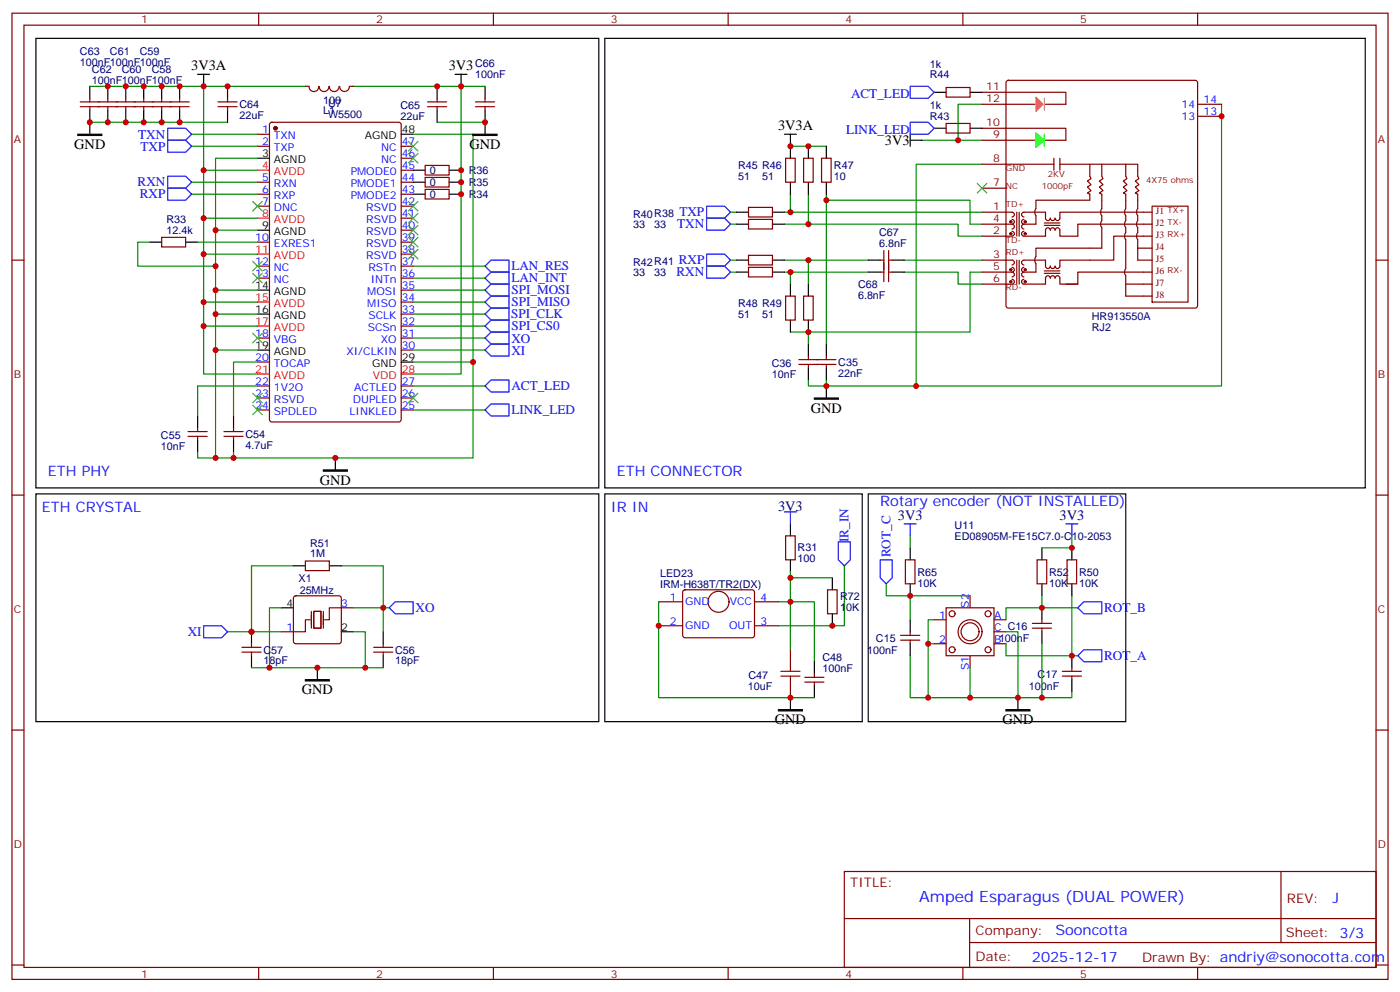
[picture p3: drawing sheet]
<svg xmlns="http://www.w3.org/2000/svg" width="412mm" height="292mm" viewBox="0 0 412 292" stroke-linecap="round" stroke-linejoin="round" font-family="sans-serif">
<g fill="none" stroke="#870000" stroke-width=".35">
<path d="M3.5 3.9h405.4v284.3h-405.4zM7.1 7.4h398.2v277.3h-398.2zM76.2 3.9v3.5M145.3 3.9v3.5M214.5 3.9v3.5M283.6 3.9v3.5M352.8 3.9v3.5M23.6 31.4h32.1M23.6 30h32.1M26.5 28.9v1.1M26.5 31.4v1.1M31.7 28.9v1.1"/>
<path d="M31.7 31.4v1.1M37 28.9v1.1M37 31.4v1.1M42.3 28.9v1.1M42.3 31.4v1.1M47.6 28.9v1.1M47.6 31.4v1.1M52.9 28.9v1.1M52.9 31.4v1.1M64.2 31.4h5.6M64.2 30h5.6M67 28.9v1.1"/>
<path d="M67 31.4v1.1M75.8 39.5h3.6M79.6 36.2l.5-.2h37.4l.6 .4 .1 87.1-.5 .6-37.6 .1-.7-.5v-87zM90 25.4h1M93.9 25.4a1.41 1.41 0 0 1-1.4 1.5 1.41 1.41 0 0 1-1.4-1.5M94.1 25.4a1.41 1.41 0 0 0 1.4 1.5 1.41 1.41 0 0 0 1.4-1.5M97 25.4a1.41 1.41 0 0 0 1.4 1.5 1.41 1.41 0 0 0 1.4-1.5M102.9 25.4a1.41 1.41 0 0 1-1.4 1.5 1.41 1.41 0 0 1-1.4-1.5M103 25.4h1.1M125.9 31.4h5.7M125.9 30h5.7M128.8 28.9v1.1"/>
<path d="M128.8 31.4v1.1M140.1 31.4h5.6M140.1 30h5.6M142.9 28.9v1.1M142.9 31.4v1.1M278.7 25.8h7.1v2.8h-7.1zM278.7 36.3h7.1v2.9h-7.1zM289.3 27.2h24.7v3.5h-6M289.3 37.7h24.7v3.6h-6M289.3 30.7h15.5M296.6 23.8l.4-.2h55.1l.5 .2 .2 .5v65.7l-.3 .5-.4 .2h-55.1l-.5-.3-.2-.4v-65.7zM352.8 30.7h7"/>
<path d="M352.8 34.2h7M75.8 43h3.6M75.8 53.6h3.6M75.8 57.2h3.6M118.2 43h3.5M118.2 53.6h3.5M118.2 57.2h3.5M118.2 50.1h3.5M118.2 46.6h3.5M125.2 55.7h7.1v2.9h-7.1zM125.2 52.2h7.1v2.8h-7.1zM125.2 48.7h7.1v2.8h-7.1z"/>
<path d="M231.4 46.6h2.8v7h-2.8zM236.7 46.6h2.8v7h-2.8zM242 46.6h2.8v7h-2.8zM289.3 55.4h7M289.3 48.3h21.1M289.3 41.3h15.5M310.4 46.6v3.5M312.2 48.3h22.9v3.6l.4 .7-1.1 .7 1.1 1-1.1 .7 1.1 1.1-1.1 .7 .7 .4v4.2a1.77 1.77 0 0 0 0 2.1v1.4M312.2 46.6v3.5M321 48.3v3.6l.4 .7-1.1 .7 1.1 1-1.1 .7 1.1 1.1-1.1 .7 .7 .4v1.7h-15.8l-.1 2.5a1.77 1.77 0 0 0 .1 2.1v2.5h-3.6M324.6 48.3v3.6l.3 .7-1.1 .7 1.1 1-1.1 .7 1.1 1.1-1.1 .7 .8 .4-.1 4.2a1.77 1.77 0 0 0 .1 2.1v1.4M331.6 48.3v3.6l.4 .7-1.1 .7 1.1 1-1.1 .7 1.1 1.1-1.1 .7 .7 .4v4.2a1.77 1.77 0 0 0 0 2.1v1.4"/>
<path d="M3.5 76.6h3.6M47.6 69.8h7.1v2.9h-7.1zM75.8 60.7h3.6M75.8 71.3h3.6M75.8 78.3h3.6M118.2 60.7h3.5M118.2 71.3h3.5M118.2 78.3h3.5M118.2 74.8h3.5M118.2 67.7h3.5M118.2 64.2h3.5M220.5 78.7h7v2.8h-7z"/>
<path d="M220.5 75.1h7v2.9h-7zM220.5 64.6h7v2.8h-7zM220.5 61h7v2.9h-7zM259.3 76.6h1M260.3 73.7v9.2M261.8 76.6h1M261.8 73.7v9.2M289.3 76.6h8.8a.71 .71 0 0 1 .7 .7 .71 .71 0 0 1-.7 .7M289.3 62.4h8.8a.71 .71 0 0 1 .7 .7 .71 .71 0 0 1-.7 .8M289.3 66h8.8M298.1 78.7a.71 .71 0 0 1 .7 .7 .71 .71 0 0 1-.7 .7M298.1 66a.71 .71 0 0 1 .7 .7 .71 .71 0 0 1-.7 .7"/>
<path d="M298.1 68.1a.71 .71 0 0 1 .7 .7 .71 .71 0 0 1-.7 .7h-8.8M298.1 64.6a.71 .71 0 0 1 .7 .7 .71 .71 0 0 1-.7 .7M299.5 62.4v7.1M299.5 76.6v7M300.2 62.4v7.1M300.2 76.6v7M301.6 78.7a.71 .71 0 0 0-.7 .7 .71 .71 0 0 0 .7 .7M301.6 66a.71 .71 0 0 0-.7 .7 .71 .71 0 0 0 .7 .7M301.6 64.6a.71 .71 0 0 0-.7 .7 .71 .71 0 0 0 .7 .7M307.6 79.7h4.6M307.6 66.3h4.6M307.6 65.6h4.6"/>
<path d="M324.5 64.9a1.77 1.77 0 0 0 .1 2.1v6h-19.4l-.1 2.5a1.77 1.77 0 0 0 .1 2.1v2.5h-3.6M331.6 68.5a1.77 1.77 0 0 0 0 2.1v8.4a1.77 1.77 0 0 0 0 2.1v6h7.8M331.6 64.9a1.77 1.77 0 0 0 0 2.1v1.4M335.1 68.5a1.77 1.77 0 0 0 0 2.1v6h4.3M335.1 64.9a1.77 1.77 0 0 0 0 2.1v1.4M335.1 73h4.3M339.4 69.5h-11.3v7.1h-15.9v1.7a.71 .71 0 0 1-.7 .7 .71 .71 0 0 1-.7-.7 .71 .71 0 0 1-.7 .7 .71 .71 0 0 1-.7-.7 .71 .71 0 0 1-.7 .7 .71 .71 0 0 1-.7-.7v-1.7h-6.4a.71 .71 0 0 0-.7 .7 .71 .71 0 0 0 .7 .7M339.4 66h-21.9v3.5h-5.3v-1.8a.71 .71 0 0 0-.7-.7 .71 .71 0 0 0-.7 .7 .71 .71 0 0 0-.7-.7 .71 .71 0 0 0-.7 .7 .71 .71 0 0 0-.7-.7 .71 .71 0 0 0-.7 .7v1.8h-6.4a.71 .71 0 0 1-.7-.7 .71 .71 0 0 1 .7-.7M339.4 62.4h-27.2v1.8a.71 .71 0 0 1-.7 .7 .71 .71 0 0 1-.7-.7 .71 .71 0 0 1-.7 .7 .71 .71 0 0 1-.7-.7 .71 .71 0 0 1-.7 .7 .71 .71 0 0 1-.7-.7v-1.8h-6.4a.71 .71 0 0 0-.7 .7 .71 .71 0 0 0 .7 .8M339.4 60.7h10.6v28.2h-10.6zM405.3 76.6h3.6M75.8 81.8h3.6"/>
<path d="M75.8 99.5h3.6M118.2 81.8h3.5M118.2 99.5h3.5M118.2 96h3.5M118.2 92.4h3.5M118.2 88.9h3.5M118.2 85.4h3.5M231.4 87.1h2.8v7.1h-2.8zM236.7 87.1h2.8v7.1h-2.8zM259.3 80.1h1M261.8 80.1h1M289.3 80.1h8.8"/>
<path d="M298.1 80.1a.71 .71 0 0 1 .7 .7 .71 .71 0 0 1-.7 .7M298.1 82.2a.71 .71 0 0 1 .7 .7 .71 .71 0 0 1-.7 .7h-8.8M301.6 80.1a.71 .71 0 0 0-.7 .7 .71 .71 0 0 0 .7 .7M301.6 82.2a.71 .71 0 0 0-.7 .7 .71 .71 0 0 0 .7 .7h6.4v-1.8a.71 .71 0 0 1 .7-.7 .71 .71 0 0 1 .7 .7 .71 .71 0 0 1 .7-.7 .71 .71 0 0 1 .7 .7 .71 .71 0 0 1 .7-.7 .71 .71 0 0 1 .7 .7v1.8h5.3M307.6 80.4h4.6M331.6 83.6h7.8M339.4 80.1h-21.9v3.5h-3.5M75.8 106.5h3.6M75.8 113.6h3.6M75.8 117.1h3.6M118.2 113.6h3.5M118.2 117.1h3.5"/>
<path d="M118.2 103h3.5M235.3 107.2h10.9M235.3 105.8h10.9M238.1 104.8v1M238.1 107.2v1.1M243.4 104.8v1M243.4 107.2v1.1M55.4 128.4h5.6M55.4 127h5.6M58.2 125.9v1.1M58.2 128.4v1.1M66 128.4h5.6"/>
<path d="M66 127h5.6M68.8 125.9v1.1M68.8 128.4v1.1M75.8 120.6h3.6M118.2 120.6h3.5M3.5 145.7h3.6M231.4 157.7h2.8v7h-2.8zM405.3 145.7h3.6M86.7 175.5l.4-.2h12.7l.5 .2 .2 .5v12.7l-.2 .5-.5 .2h-12.7l-.5-.2-.2-.5v-12.7zM90 165.1h7v2.8h-7zM100.5 178.9h3.6M194 177.1h7.1"/>
<path d="M201.3 173.8l.5-.2h20l.4 .7v12.9l-.7 .5-20-.1-.4-.6v-12.7zM222.2 177.1h7.1M243.8 173.6h2.8v7h-2.8zM266.7 164.7h2.8v7.1h-2.8zM278.7 178.9h14.1v14.1h-14.1zM285.8 175.3v3.6M305.5 164.7h2.8v7.1h-2.8zM314.3 164.7h2.8v7.1h-2.8zM71.3 191.9h5.6M71.3 190.5h5.6M74.1 189.4v1.1M74.1 191.9v1.1"/>
<path d="M82.9 185.9h3.5M110.1 191.9h5.6M110.1 190.5h5.6M112.9 189.4v1.1M112.9 191.9v1.1M194 184.1h7.1M222.2 184.1h7.1M232.8 191.2v3.5M237.1 199.3h5.6M239.9 198.3v1M265.3 188.4h5.6M265.3 187h5.6"/>
<path d="M268.1 185.9v1.1M268.1 188.4v1M275.2 189.4h3.5M275.2 182.4h3.5M285.8 193v3.5M292.8 185.9h3.5M292.8 189.4h3.5M292.8 182.4h3.5M304.1 184.9h5.6M304.1 183.4h5.6M306.9 182.4v1M306.9 184.9v1"/>
<path d="M312.9 199h5.7M312.9 197.6h5.7M315.7 196.5v1.1M315.7 199v1M3.5 214.8h3.6M232.8 201.8v3.5M237.1 200.7h5.6M239.9 200.7v1.1M405.3 214.8h3.6M248.7 256.5h156.6v28.2h-156.6zM377.3 256.5v20.9M248.7 270.3h156.5"/>
<path d="M285.6 277.4h119.6M285.6 270.3v14.1M3.5 284h3.6M76.2 284.7v3.5M145.3 284.7v3.5M214.5 284.7v3.5M283.6 284.7v3.5M352.8 284.7v3.5M405.3 284h3.6"/>
<circle cx="211.7" cy="177.1" r="3.1"/>
<circle cx="280.5" cy="180.6" r=".88"/>
<circle cx="280.5" cy="191.2" r=".88"/>
<circle cx="285.7" cy="185.9" r="3.5"/>
<circle cx="285.7" cy="185.9" r="2.65"/>
<circle cx="291" cy="180.6" r=".88"/>
<circle cx="291" cy="191.2" r=".88"/>
</g>
<circle cx="81.1" cy="37.7" r=".53" fill="#870000" stroke="#870000" stroke-width=".35"/>
<g fill="none" stroke="#000" stroke-width=".35">
<path d="M10.6 11.3h165.8v132.3h-165.8zM178.2 11.3h224v132.3h-224zM26.5 25.4v3.5M26.5 32.5v7M31.7 25.4v3.5M31.7 32.5v3.5M37 25.4v3.5M37 32.5v3.5M42.3 25.4v3.5M42.3 32.5v3.5M47.6 25.4v3.5M47.6 32.5v3.5"/>
<path d="M52.9 25.4v3.5M52.9 32.5v3.5M58.2 21.9h3.5M60 21.9v3.5M67 25.4v3.5M67 32.5v3.5M118.2 39.5h3.5M128.8 25.4v3.5M128.8 32.5v3.5M134.1 21.9h3.5M135.8 21.9v3.5M142.9 25.4v3.5"/>
<path d="M142.9 32.5v7M231.1 39.5h3.5M232.8 39.5v7.1M268.1 39.5v3.5M275.2 27.2h3.5M275.2 37.7h3.5M285.8 27.2h3.5M285.8 37.7h3.5M75.8 46.6h3.6M121.7 57.2h3.5M121.7 53.6h3.5M121.7 50.1h3.5"/>
<path d="M132.3 57.2h3.5M132.3 53.6h3.5M132.3 50.1h3.5M232.8 53.6v3.6M238.1 43v3.6M238.1 53.6v3.6M243.4 43v3.6M243.4 53.6v3.6M268.1 41.3h3.5M44.1 71.3h3.5M54.7 71.3h3.5M75.8 67.7h3.6"/>
<path d="M217 76.6h3.5M217 66h3.5M217 62.4h3.5M227.5 76.6h3.6M227.5 66h3.6M227.5 62.4h3.6M255.8 76.6h3.5M262.8 76.6h3.5M75.8 85.4h3.6M75.8 92.4h3.6M217 80.1h3.5M227.5 80.1h3.6"/>
<path d="M232.8 83.6v3.5M232.8 94.2v3.5M238.1 83.6v3.5M238.1 94.2v3.5M255.8 80.1h3.5M262.8 80.1h3.5M75.8 103h3.6M118.2 106.5h3.5M238.1 101.2v3.6M238.1 108.3v3.5M243.4 101.2v3.6M243.4 108.3v3.5"/>
<path d="M243.4 113.6v3.5M58.2 122.4v3.5M58.2 129.5v3.5M68.8 122.4v3.5M68.8 129.5v3.5M98.8 134.8v3.5M10.6 145.3h165.8v67.1h-165.8zM178.2 145.3h75.8v67.1h-75.8zM232.8 154.2v3.5M255.8 145.3h75.8v67.1h-75.8zM82.9 178.9h3.5M86.4 166.5h3.6"/>
<path d="M97 166.5h3.5M232.8 164.7v3.6M245.2 170v3.6M268.1 161.2v3.5M268.1 171.8v3.5M306.9 161.2v3.5M306.9 171.8v3.5M306.9 178.9v3.5M315.7 161.2v3.5M315.7 171.8v3.5M74.1 185.9v3.5M74.1 193v3.5"/>
<path d="M93.5 196.5v3.5M100.5 185.9h3.6M112.9 185.9v3.5M112.9 193v3.5M239.9 194.7v3.6M245.2 180.6v3.5M268.1 182.4v3.5M268.1 189.4v3.6M306.9 185.9v3.5M315.7 193v3.5M232.8 205.3v3.5M239.9 201.8v3.5"/>
<path d="M299.9 205.3v3.5M315.7 200v3.6"/>
</g>
<path d="M75.8 50.1h3.6M75.8 64.2h3.6M75.8 74.8h3.6M75.8 88.9h3.6M75.8 96h3.6M75.8 110.1h3.6M118.2 110.1h3.5" fill="none" stroke="#f00" stroke-width=".35"/>
<g fill="none" stroke="#00f" stroke-width=".35">
<path d="M49.4 37.7h5.3l1.7 1.8-1.7 1.8h-5.3zM268.1 25.4h5.3l1.8 1.8-1.8 1.7h-5.3zM268.1 36h5.3l1.8 1.7-1.8 1.8h-5.3zM49.4 41.3h5.3l1.7 1.7-1.7 1.8h-5.3zM49.4 51.9h5.3l1.7 1.7-1.7 1.8h-5.3zM49.4 55.4h5.3l1.7 1.8-1.7 1.7h-5.3zM142.9 78.3l1.7-1.7h5.3v3.5h-5.3zM208.1 74.8h5.3l1.8 1.8-1.8 1.7h-5.3zM208.1 78.3h5.3l1.8 1.8-1.8 1.7h-5.3zM208.1 64.2h5.3l1.8 1.8-1.8 1.7h-5.3zM208.1 60.7h5.3l1.8 1.7-1.8 1.8h-5.3zM142.9 85.4l1.7-1.8h5.3v3.5h-5.3z"/>
<path d="M142.9 92.4l1.7-1.7h5.3v3.5h-5.3zM142.9 96l1.7-1.8h5.3v3.5h-5.3zM142.9 81.8l1.7-1.7h5.3v3.5h-5.3zM142.9 99.5l1.7-1.8h5.3v3.5h-5.3zM144.6 87.1h5.3v3.6h-5.3l-1.7-1.8zM142.9 113.6l1.7-1.8h5.3v3.6h-5.3zM142.9 103l1.7-1.8h5.3v3.6h-5.3zM142.9 120.6l1.7-1.7h5.3v3.5h-5.3zM231.1 150.6h3.5M232.8 150.6v3.6M246.9 159.5h3.6v5.2l-1.8 1.8-1.8-1.8zM266.3 154.2h3.6"/>
<path d="M268.1 154.2v3.5M314 154.2h3.5M315.7 154.2v3.5M114.7 178.9l1.7-1.8h5.3v3.5h-5.3zM259.3 164.7h3.5v5.3l-1.7 1.8-1.8-1.8zM317.5 178.9l1.8-1.8h5.3v3.5h-5.3zM60 184.1h5.3l1.7 1.8-1.7 1.8h-5.3zM317.5 193l1.8-1.8h5.3v3.5h-5.3z"/>
</g>
<g fill="none" stroke="#008700" stroke-width=".35">
<path d="M26.5 36h40.5M26.5 25.4h33.5M56.4 39.5h19.4M90 25.4h-30v24.7h15.8M104.1 25.4h31.7v84.7h-14.1M121.7 39.5h17.6v67M128.8 36h14.1M135.8 25.4h7.1M289.3 30.7h-7.1v10.6M359.8 30.7v82.9h-89.9M56.4 43h19.4M56.4 53.6h19.4"/>
<path d="M56.4 57.2h19.4M60 50.1v14.1h15.8M75.8 46.6h-12.3v88.2h75.8v-28.3h-17.6M232.8 43h10.6M232.8 57.2v5.2M238.1 57.2v8.8M243.4 57.2v1.7h42.4v7.1h3.5M243.4 58.9v42.3M271.6 41.3h17.7M289.3 48.3h-19.4v65.3h-26.5M44.1 71.3h-3.5v7h22.9M58.2 71.3h17.6"/>
<path d="M60 64.2v10.6h15.8M60 74.8v14.1h15.8M63.5 67.7h12.3M121.7 78.3h21.2M215.2 66h1.8M215.2 76.6h1.8M215.2 62.4h1.8M231.1 66h51.1v3.5h7.1M231.1 62.4h58.2M231.1 76.6h24.7M238.1 76.6v7M266.3 76.6h23"/>
<path d="M60 88.9v7.1h15.8M60 96v14.1h15.8M63.5 85.4h12.3M63.5 92.4h12.3M121.7 85.4h21.2M121.7 92.4h21.2M121.7 96h21.2M121.7 88.9h21.2M121.7 81.8h21.2M121.7 99.5h21.2M215.2 80.1h1.8M231.1 80.1h24.7"/>
<path d="M232.8 80.1v3.5M238.1 97.7v3.5M266.3 80.1h15.9v3.5h7.1M289.3 80.1h-3.5v17.6h-53M63.5 103h12.3M75.8 106.5h-7v15.9M75.8 113.6h-17.6v8.8M121.7 103h21.2M121.7 113.6h21.2M238.1 111.8v1.8h5.3v-1.8M58.2 133v1.8h5.3M68.8 133v1.8"/>
<path d="M121.7 120.6h21.2M268.1 157.7v3.5M315.7 157.7v3.5h-8.8M82.9 178.9h-3.5v17.6h28.2v-10.6h-3.5M86.4 166.5h-12.3v19.4M100.5 166.5h12.4v19.4M104.1 178.9h10.6M194 177.1v28.2h45.9M229.3 177.1h10.6v17.6M232.8 170h12.4M232.8 168.3v22.9M248.7 166.5v17.6h-19.4"/>
<path d="M261.1 171.8v3.5h7v7.1M268.1 175.3h17.7M306.9 175.3v3.6h-10.6v3.5M306.9 178.9h10.6M315.7 175.3v17.7h-19.4v-3.6M67 185.9h15.9M74.1 196.5h5.3M107.6 196.5h5.3M268.1 193v12.3h31.8M273.4 189.4h1.8M275.2 182.4h-1.8v22.9M285.8 196.5v8.8"/>
<path d="M296.3 185.9h3.6v19.4h15.8v-1.7M306.9 189.4v15.9M315.7 193h1.8"/>
</g>
<path d="M22.9 39.5h7.1v.4h-7.1zM139.3 39.5h7.1v.4h-7.1zM239.9 117.1h7v.4h-7zM95.2 138.3h7.1v.3h-7.1zM90 200h7v.4h-7zM229.3 208.8h7.1v.4h-7.1zM296.3 208.8h7.1v.4h-7.1z" fill="#000" stroke="#000" stroke-width=".35"/>
<g fill="none" stroke="#3c3" stroke-width=".35">
<path d="M74.4 59.3l2.9 2.8M77.3 59.3l-2.9 2.8M120.3 59.3l2.8 2.8M120.3 45.2l2.8 2.8M120.3 41.6l2.8 2.8M123.1 59.3l-2.8 2.8M123.1 45.2l-2.8 2.8M123.1 41.6l-2.8 2.8M287.9 54l2.8 2.8M290.7 54l-2.8 2.8M74.4 76.9l2.9 2.8M77.3 76.9l-2.9 2.8"/>
<path d="M120.3 73.4l2.8 2.8M120.3 69.8l2.8 2.9M120.3 66.3l2.8 2.8M120.3 62.8l2.8 2.8M123.1 69.8l-2.8 2.9M123.1 73.4l-2.8 2.8M123.1 66.3l-2.8 2.8M123.1 62.8l-2.8 2.8M74.4 80.4l2.9 2.9M74.4 98.1l2.9 2.8M77.3 80.4l-2.9 2.9M77.3 98.1l-2.9 2.8"/>
<path d="M74.4 115.7l2.9 2.8M74.4 119.2l2.9 2.9M77.3 115.7l-2.9 2.8M77.3 119.2l-2.9 2.9M120.3 115.7l2.8 2.8M123.1 115.7l-2.8 2.8"/>
</g>
<path d="M91.7 179.9v5M92.4 179.9h2.1v5h-2.1zM95.2 179.9v5M100.5 178.9h-3.5v3.5h-1.4M91.4 182.4h-1.4v3.5h-3.6" fill="none" stroke="#870012" stroke-width=".35"/>
<g fill="#870000" stroke="#870000" stroke-width=".29">
<circle cx="297.7" cy="82.9" r=".35"/>
<circle cx="297.7" cy="79.4" r=".35"/>
<circle cx="302" cy="82.9" r=".35"/>
<circle cx="302" cy="79.4" r=".35"/>
<circle cx="297.7" cy="68.8" r=".35"/>
<circle cx="297.7" cy="65.3" r=".35"/>
<circle cx="302" cy="68.8" r=".35"/>
<circle cx="302" cy="65.3" r=".35"/>
</g>
<path d="M305.2 39.2l2.4 2.1-2.4 2.1z" fill="#0f0" stroke="#0f0" stroke-width=".35"/>
<path d="M305.2 28.6l2.1 2.1-2.1 2.1z" fill="#ffed00" stroke="#ffed00" stroke-width=".35"/>
<path d="M307.6 39.5v3.5" fill="none" stroke="#0f0" stroke-width=".35"/>
<path d="M307.6 28.9v3.6" fill="none" stroke="#ffed00" stroke-width=".35"/>
<path d="M230 199h5.7M230 197.6h5.7M232.8 194.7v2.9M232.8 199v2.8" fill="none" stroke="#a10000" stroke-width=".35"/>
<g fill="#c00">
<circle cx="60" cy="50.1" r=".88"/>
<circle cx="63.5" cy="67.7" r=".88"/>
<circle cx="63.5" cy="78.3" r=".88"/>
<circle cx="60" cy="64.2" r=".88"/>
<circle cx="60" cy="74.8" r=".88"/>
<circle cx="60" cy="88.9" r=".88"/>
<circle cx="60" cy="96" r=".88"/>
<circle cx="63.5" cy="85.4" r=".88"/>
<circle cx="63.5" cy="92.4" r=".88"/>
<circle cx="63.5" cy="103" r=".88"/>
<circle cx="98.8" cy="134.8" r=".88"/>
<circle cx="135.8" cy="57.1" r=".88"/>
<circle cx="135.8" cy="53.6" r=".88"/>
<circle cx="135.8" cy="50.1" r=".88"/>
<circle cx="139.3" cy="106.5" r=".88"/>
<circle cx="93.5" cy="196.5" r=".88"/>
<circle cx="74.1" cy="185.9" r=".88"/>
<circle cx="79.4" cy="196.5" r=".88"/>
<circle cx="107.6" cy="196.5" r=".88"/>
<circle cx="60" cy="25.4" r=".88"/>
<circle cx="135.8" cy="25.4" r=".88"/>
<circle cx="52.9" cy="25.4" r=".88"/>
<circle cx="47.6" cy="25.4" r=".88"/>
<circle cx="42.3" cy="25.4" r=".88"/>
<circle cx="37" cy="25.4" r=".88"/>
<circle cx="31.8" cy="25.4" r=".88"/>
<circle cx="26.5" cy="36" r=".88"/>
<circle cx="47.6" cy="36" r=".88"/>
<circle cx="42.3" cy="36" r=".88"/>
<circle cx="37" cy="36" r=".88"/>
<circle cx="31.8" cy="36" r=".88"/>
<circle cx="67" cy="25.4" r=".88"/>
<circle cx="52.9" cy="36" r=".88"/>
<circle cx="128.8" cy="25.4" r=".88"/>
<circle cx="142.9" cy="36" r=".88"/>
<circle cx="68.8" cy="134.8" r=".88"/>
<circle cx="63.5" cy="134.8" r=".88"/>
<circle cx="112.9" cy="178.9" r=".88"/>
<circle cx="359.8" cy="34.2" r=".88"/>
<circle cx="269.9" cy="113.6" r=".88"/>
<circle cx="243.4" cy="113.6" r=".88"/>
<circle cx="243.4" cy="58.9" r=".88"/>
<circle cx="282.2" cy="41.3" r=".88"/>
<circle cx="238.1" cy="97.7" r=".88"/>
<circle cx="238.1" cy="76.6" r=".88"/>
<circle cx="232.8" cy="80.1" r=".88"/>
<circle cx="238.1" cy="43" r=".88"/>
<circle cx="232.8" cy="43" r=".88"/>
<circle cx="238.1" cy="66" r=".88"/>
<circle cx="232.8" cy="62.4" r=".88"/>
<circle cx="315.7" cy="161.2" r=".88"/>
<circle cx="315.7" cy="193" r=".88"/>
<circle cx="306.9" cy="205.3" r=".88"/>
<circle cx="306.9" cy="178.9" r=".88"/>
<circle cx="299.9" cy="205.3" r=".88"/>
<circle cx="285.8" cy="205.3" r=".88"/>
<circle cx="268.1" cy="175.3" r=".88"/>
<circle cx="273.4" cy="189.4" r=".88"/>
<circle cx="273.4" cy="205.3" r=".88"/>
<circle cx="232.8" cy="205.3" r=".88"/>
<circle cx="194" cy="184.1" r=".88"/>
<circle cx="232.8" cy="177.1" r=".88"/>
<circle cx="245.2" cy="184.1" r=".88"/>
<circle cx="232.8" cy="170" r=".88"/>
</g>
<text font-size="4.6" fill="#00f" x="270.8" y="265.5">Amped Esparagus (DUAL POWER)</text>
<g font-size="4.2">
<text x="56.3" y="20.7">3V3A</text>
<text x="132.2" y="20.7">3V3</text>
<text x="229.2" y="38.4">3V3A</text>
<text x="21.9" y="43.8">GND</text>
<text x="138.3" y="43.8">GND</text>
<text x="260.6" y="42.7">3V3</text>
<text x="238.8" y="121.4">GND</text>
<text x="94.2" y="142.6">GND</text>
<text x="88.9" y="204.3">GND</text>
<text x="228.2" y="213.1">GND</text>
<text x="295.3" y="213.2">GND</text>
</g>
<g font-size="4.2" fill="#00f">
<text x="14.1" y="140.1">ETH PHY</text>
<text x="181.7" y="140.1">ETH CONNECTOR</text>
<text x="259.3" y="148.9">Rotary encoder (NOT INSTALLED)</text>
<text x="12.3" y="150.6">ETH CRYSTAL</text>
<text x="179.9" y="150.6">IR IN</text>
<text x="392.5" y="265.7">J</text>
<text x="310.9" y="275.3">Sooncotta</text>
<text x="304" y="283.1">2025-12-17</text>
</g>
<g font-size="4.2" fill="#000080">
<text x="229.2" y="150.3">3V3</text>
<text x="264.5" y="153">3V3</text>
<text x="312.1" y="153">3V3</text>
</g>
<g font-size="3.9" fill="#00f">
<text x="250.7" y="28.8">ACT_LED</text>
<text x="40.7" y="40.8">TXN</text>
<text x="249.2" y="39.4">LINK_LED</text>
<text x="41.4" y="44.3">TXP</text>
<text x="40.5" y="54.9">RXN</text>
<text x="41.2" y="58.4">RXP</text>
<text x="200.1" y="63.7">TXP</text>
<text x="199.5" y="67.2">TXN</text>
<text x="199.9" y="77.8">RXP</text>
<text x="150.6" y="83">LAN_INT</text>
<text x="150.6" y="79.5">LAN_RES</text>
<text x="199.3" y="81.3">RXN</text>
<text x="150.6" y="86.6">SPI_MOSI</text>
<text x="150.5" y="93.6">SPI_CLK</text>
<text x="150.6" y="90.1">SPI_MISO</text>
<text x="150.6" y="97.2">SPI_CS0</text>
<text x="150.6" y="100.8">XO</text>
<text x="150.6" y="104.4">XI</text>
<text x="150.6" y="114.9">ACT_LED</text>
<text x="150.6" y="122">LINK_LED</text>
<text x="250" y="159.5" transform="rotate(-90 250 159.5)">IR_IN</text>
<text x="262.4" y="164" transform="rotate(-90 262.4 164)">ROT_C</text>
<text x="122.4" y="180.2">XO</text>
<text x="325.3" y="180.2">ROT_B</text>
<text x="55.3" y="187">XI</text>
<text x="325.3" y="194.3">ROT_A</text>
</g>
<g font-size="3.9" fill="#800">
<text x="250.5" y="261.1">TITLE:</text>
<text x="379.1" y="265.7">REV:</text>
<text x="287.4" y="275.3">Company:</text>
<text x="378.7" y="275.9">Sheet: 3/3</text>
<text x="287.4" y="282.9">Date:</text>
<text x="336.4" y="283">Drawn By: andriy@sonocotta.com</text>
</g>
<g font-size="3.2" fill="#800">
<text x="41.6" y="6.9">1</text>
<text x="110.8" y="6.9">2</text>
<text x="179.9" y="6.9">3</text>
<text x="249.1" y="6.9">4</text>
<text x="318.2" y="6.9">5</text>
<text x="290.5" y="30">12</text>
<text x="290.5" y="26.5">11</text>
<text x="4.1" y="42">A</text>
<text x="290.5" y="37">10</text>
<text x="292.6" y="40.6">9</text>
<text x="405.9" y="42">A</text>
<text x="292.6" y="47.6">8</text>
<text x="292.6" y="54.7">7</text>
<text x="292.6" y="65.3">4</text>
<text x="292.6" y="61.7">1</text>
<text x="292.6" y="68.8">2</text>
<text x="292.6" y="75.8">3</text>
<text x="292.6" y="82.9">6</text>
<text x="292.6" y="79.4">5</text>
<text x="4.1" y="111.1">B</text>
<text x="405.9" y="111.1">B</text>
<text x="4.1" y="180.3">C</text>
<text x="405.9" y="180.3">C</text>
<text x="4.1" y="249.4">D</text>
<text x="405.9" y="249.4">D</text>
<text x="41.6" y="287.7">1</text>
<text x="110.8" y="287.7">2</text>
<text x="179.9" y="287.7">3</text>
<text x="249.1" y="287.7">4</text>
<text x="318.2" y="287.7">5</text>
</g>
<g font-size="3.2" fill="#000080">
<text x="23.6" y="16.3">C63</text>
<text x="32.4" y="16.3">C61</text>
<text x="41.2" y="16.3">C59</text>
<text x="23.6" y="19.5">100nF100nF100nF</text>
<text x="27.1" y="21.6">C62</text>
<text x="35.9" y="21.6">C60</text>
<text x="44.7" y="21.6">C58</text>
<text x="140" y="23">100nF</text>
<text x="140" y="19.8">C66</text>
<text x="273.9" y="19.9">1k</text>
<text x="273.9" y="23">R44</text>
<text x="27.1" y="24.8">100nF100nF100nF</text>
<text x="70.6" y="35">22uF</text>
<text x="70.6" y="31.8">C64</text>
<text x="95.2" y="30.5">100</text>
<text x="95.2" y="33.6">L1</text>
<text x="96.6" y="34.6">W5500</text>
<text x="96.6" y="31.4">U7</text>
<text x="118" y="35.4">22uF</text>
<text x="118" y="32.2">C65</text>
<text x="273.9" y="32.2">1k</text>
<text x="273.9" y="35.3">R43</text>
<text x="126.7" y="51.2">0</text>
<text x="138.1" y="51.2">R36</text>
<text x="217.4" y="53">51</text>
<text x="217.4" y="49.9">R45 R46</text>
<text x="224.5" y="53">51</text>
<text x="245.6" y="53">10</text>
<text x="245.6" y="49.8">R47</text>
<text x="126.6" y="58.3">0</text>
<text x="126.7" y="54.7">0</text>
<text x="138.1" y="58.3">R34</text>
<text x="138.1" y="54.8">R35</text>
<text x="49.1" y="65.6">R33</text>
<text x="186.5" y="64.1">R40R38</text>
<text x="49.1" y="68.8">12.4k</text>
<text x="186.5" y="67.2">33</text>
<text x="192.7" y="67.1">33</text>
<text x="259" y="69.6">C67</text>
<text x="259" y="72.7">6.8nF</text>
<text x="186.5" y="81.3">33</text>
<text x="186.5" y="78.2">R42R41</text>
<text x="192.7" y="81.2">33</text>
<text x="252.7" y="87.9">6.8nF</text>
<text x="252.7" y="84.8">C68</text>
<text x="217.4" y="93.6">51</text>
<text x="217.4" y="90.4">R48 R49</text>
<text x="224.5" y="93.6">51</text>
<text x="321.6" y="94.2">HR913550A</text>
<text x="321.6" y="97.4">RJ2</text>
<text x="246.9" y="107.7">C35</text>
<text x="227.3" y="111.2">10nF</text>
<text x="227.3" y="108.1">C36</text>
<text x="246.9" y="110.9">22nF</text>
<text x="47.4" y="129.1">C55</text>
<text x="72.3" y="128.8">C54</text>
<text x="47.4" y="132.3">10nF</text>
<text x="72.3" y="132">4.7uF</text>
<text x="281.2" y="155.7">U11</text>
<text x="91.3" y="160.9">R51</text>
<text x="281.2" y="158.8">ED08905M-FE15C7.0-C10-2053</text>
<text x="91.3" y="164">1M</text>
<text x="234.9" y="165.5">100</text>
<text x="235" y="162.3">R31</text>
<text x="87.9" y="171.2">X1</text>
<text x="194.5" y="172.9">IRM-H638T/TR2(DX)</text>
<text x="194.5" y="169.7">LED23</text>
<text x="270.2" y="172.6">10K</text>
<text x="270.2" y="169.4">R65</text>
<text x="309" y="172.6">10K</text>
<text x="309" y="169.4">R52</text>
<text x="317.9" y="172.6">10K</text>
<text x="317.9" y="169.4">R50</text>
<text x="88.3" y="174.7">25MHz</text>
<text x="247.5" y="179.7">10K</text>
<text x="247.5" y="176.5">R72</text>
<text x="258" y="188.9">C15</text>
<text x="77.6" y="195.5">18pF</text>
<text x="77.6" y="192.4">C57</text>
<text x="116.4" y="195.5">18pF</text>
<text x="116.4" y="192.4">C56</text>
<text x="242.3" y="197.6">100nF</text>
<text x="242.3" y="194.4">C48</text>
<text x="255.5" y="192.4">100nF</text>
<text x="220.3" y="202.9">10uF</text>
<text x="220.5" y="199.7">C47</text>
<text x="303.1" y="203">100nF</text>
<text x="305.7" y="199.4">C17</text>
</g>
<g font-size="3.2" fill="#00f">
<text x="348" y="35.3">13</text>
<text x="348" y="31.8">14</text>
<text x="354.5" y="33.9">13</text>
<text x="354.5" y="30.3">14</text>
<text x="77.2" y="39.2">1</text>
<text x="80.7" y="40.9">TXN</text>
<text x="77.2" y="42.7">2</text>
<text x="80.7" y="44.4">TXP</text>
<text x="112.3" y="48">NC</text>
<text x="112.3" y="44.4">NC</text>
<text x="118.4" y="46.2">46</text>
<text x="118.4" y="42.7">47</text>
<text x="77.2" y="53.3">5</text>
<text x="103.3" y="51.5">PMODE0</text>
<text x="118.4" y="53.3">44</text>
<text x="118.4" y="49.7">45</text>
<text x="77.2" y="56.8">6</text>
<text x="80.7" y="55">RXN</text>
<text x="80.7" y="58.6">RXP</text>
<text x="103.3" y="58.6">PMODE2</text>
<text x="103.3" y="55">PMODE1</text>
<text x="118.4" y="56.8">43</text>
<text x="77.2" y="60.3">7</text>
<text x="80.7" y="62.1">DNC</text>
<text x="107.9" y="65.6">RSVD</text>
<text x="107.9" y="62.1">RSVD</text>
<text x="118.4" y="63.9">41</text>
<text x="118.4" y="60.3">42</text>
<text x="75.2" y="70.9">10</text>
<text x="107.9" y="69.1">RSVD</text>
<text x="118.4" y="70.9">39</text>
<text x="118.4" y="67.4">40</text>
<text x="75.2" y="78">12</text>
<text x="80.7" y="72.7">EXRES1</text>
<text x="107.9" y="76.2">RSVD</text>
<text x="107.9" y="72.7">RSVD</text>
<text x="118.4" y="78">37</text>
<text x="118.4" y="74.4">38</text>
<text x="75.2" y="81.5">13</text>
<text x="80.7" y="79.7">NC</text>
<text x="80.7" y="83.3">NC</text>
<text x="108.5" y="79.7">RSTn</text>
<text x="109.2" y="83.3">INTn</text>
<text x="118.4" y="81.5">36</text>
<text x="108.2" y="86.8">MOSI</text>
<text x="118.4" y="88.5">34</text>
<text x="118.4" y="85">35</text>
<text x="108.2" y="90.3">MISO</text>
<text x="108.5" y="93.8">SCLK</text>
<text x="118.4" y="95.6">32</text>
<text x="118.4" y="92.1">33</text>
<text x="75.2" y="99.1">18</text>
<text x="80.7" y="100.9">VBG</text>
<text x="108.3" y="97.4">SCSn</text>
<text x="112.2" y="100.9">XO</text>
<text x="118.4" y="99.1">31</text>
<text x="75.2" y="106.2">20</text>
<text x="80.7" y="107.9">TOCAP</text>
<text x="102" y="104.4">XI/CLKIN</text>
<text x="118.4" y="102.7">30</text>
<text x="75.2" y="113.2">22</text>
<text x="118.4" y="113.2">27</text>
<text x="75.2" y="116.8">23</text>
<text x="80.7" y="115">1V2O</text>
<text x="80.7" y="118.5">RSVD</text>
<text x="104" y="118.5">DUPLED</text>
<text x="104.3" y="115">ACTLED</text>
<text x="118.4" y="116.8">26</text>
<text x="75.2" y="120.3">24</text>
<text x="80.7" y="122.1">SPDLED</text>
<text x="103" y="122.1">LINKLED</text>
<text x="118.4" y="120.3">25</text>
<text x="100.5" y="178.5">3</text>
<text x="197.3" y="176.7">1</text>
<text x="201.8" y="178.2">GND</text>
<text x="214.9" y="178.2">VCC</text>
<text x="224" y="176.7">4</text>
<text x="285.4" y="178.9" transform="rotate(-90 285.4 178.9)">S2</text>
<text x="84.4" y="185.6">1</text>
<text x="197.3" y="183.8">2</text>
<text x="201.8" y="185.2">GND</text>
<text x="214.8" y="185.2">OUT</text>
<text x="224" y="183.8">3</text>
<text x="276.7" y="182">1</text>
<text x="292.8" y="185.6">C C16</text>
<text x="292.8" y="182">A</text>
<text x="276.7" y="189.1">2</text>
<text x="292.8" y="189.1">B100nF</text>
<text x="285.4" y="197.2" transform="rotate(-90 285.4 197.2)">S1</text>
</g>
<g font-size="3.2">
<text x="107.4" y="40.9">AGND</text>
<text x="118.4" y="39.2">48</text>
<text x="77.2" y="46.2">3</text>
<text x="80.7" y="48">AGND</text>
<text x="77.2" y="67.4">9</text>
<text x="80.7" y="69.1">AGND</text>
<text x="75.2" y="85">14</text>
<text x="80.7" y="86.8">AGND</text>
<text x="75.2" y="92.1">16</text>
<text x="80.7" y="93.8">AGND</text>
<text x="75.2" y="102.7">19</text>
<text x="80.7" y="104.4">AGND</text>
<text x="109.6" y="107.9">GND</text>
<text x="118.4" y="106.2">29</text>
<text x="84.4" y="178.5">4</text>
<text x="100.5" y="185.6">2</text>
</g>
<g font-size="3.2" fill="#f00">
<text x="77.2" y="49.7">4</text>
<text x="80.7" y="51.5">AVDD</text>
<text x="77.2" y="63.9">8</text>
<text x="80.7" y="65.6">AVDD</text>
<text x="75.2" y="74.4">11</text>
<text x="80.7" y="76.2">AVDD</text>
<text x="75.2" y="88.5">15</text>
<text x="75.2" y="95.6">17</text>
<text x="80.7" y="90.3">AVDD</text>
<text x="80.7" y="97.4">AVDD</text>
<text x="75.2" y="109.7">21</text>
<text x="80.7" y="111.5">AVDD</text>
<text x="109.8" y="111.5">VDD</text>
<text x="118.4" y="109.7">28</text>
</g>
<g font-size="2.8" fill="#800">
<text x="340.4" y="62.9">J1</text>
<text x="340.4" y="69.9">J3</text>
<text x="340.4" y="66.4">J2</text>
<text x="340.4" y="77">J5</text>
<text x="340.4" y="73.4">J4</text>
<text x="340.4" y="80.5">J6</text>
<text x="340.4" y="87.6">J8</text>
<text x="340.4" y="84">J7</text>
</g>
<g font-size="2.5" fill="#800">
<text x="296.3" y="50.3">GND</text>
<text x="308.7" y="52">2KV</text>
<text x="337.6" y="53.8">4X75 ohms</text>
<text x="296.3" y="55.6">NC</text>
<text x="306.9" y="55.6">1000pF</text>
<text x="296.3" y="60.9">TD+</text>
<text x="344" y="62.6">TX+</text>
<text x="296.3" y="71.4">TD-</text>
<text x="344" y="66.1">TX-</text>
<text x="344" y="69.7">RX+</text>
<text x="296.3" y="75">RD+</text>
<text x="344" y="80.3">RX-</text>
<text x="296.3" y="85.4">RD-</text>
</g>
</svg>
